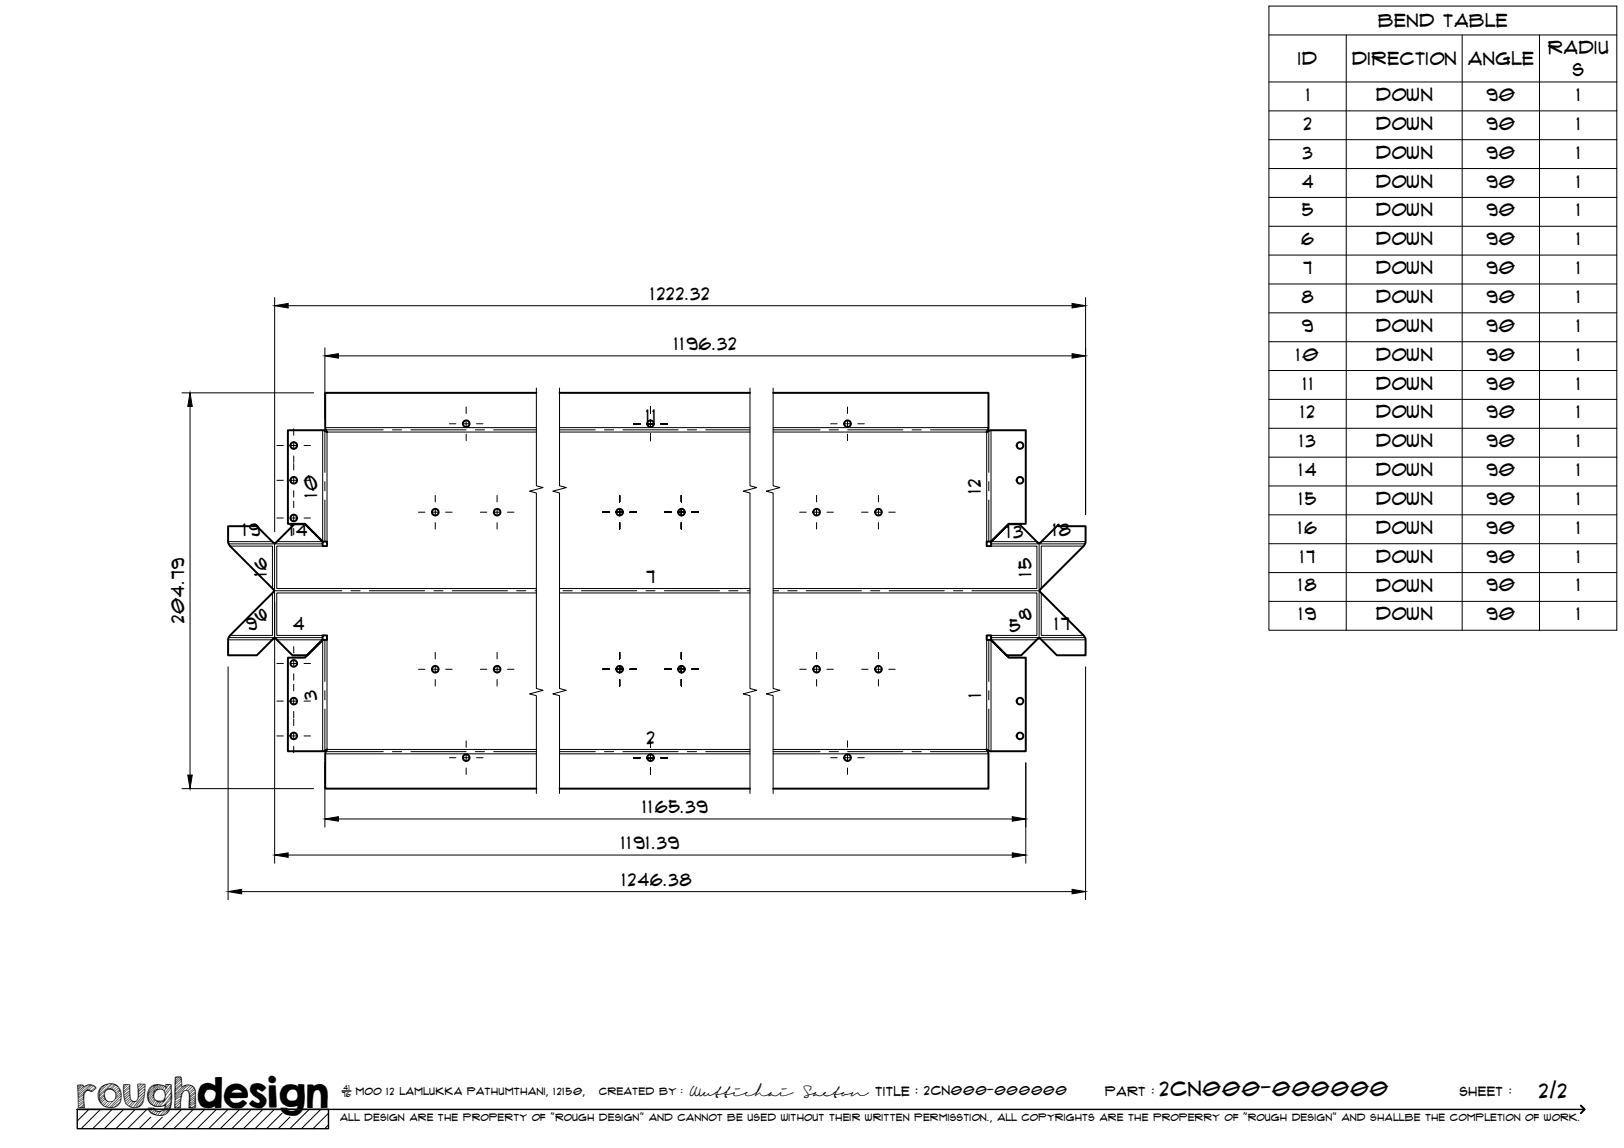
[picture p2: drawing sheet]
<svg xmlns="http://www.w3.org/2000/svg" width="420mm" height="297mm" viewBox="0 0 420 297" stroke-linecap="round" stroke-linejoin="round" font-family="sans-serif">
<!-- layer: Visible -->
<g fill="none" stroke="#000" stroke-width=".51">
<path d="M138.8 101.6h-54.7v9.1l.5 1.1-1-.5h-9.1v24.2h4.4l4.6 4.6h1.1v1.2h-1.1v-1.1l-4.5-4.6h-2.9l-4.7 4.8M144.8 101.6h49.2M200 101.6h55.7v9.1l-.5 1.1 1-.5h9.2v24.2h-4.4l-4.6 4.6h-1.1v1.2h1.1v-1.1l4.5-4.6h2.8l4.8 4.8M70.7 140.4l.2 .1 .5-.1M70.7 140.4l-4.7-4.7v.5h-7v4.1l.5 .9 11.2 11.3M70.7 153.2l-11.2 11.3-.5 .9v4.2h7.4l4.5-4.4 .5 .1 4.2 4.3h3.9l4-4v-1.2h1.1v1.2h-1.1l-4.6 4.6h-4.4v24.2h9.1l1-.5-.5 1.1v9.1h54.7M70.7 152.5l.2 .2-.2 .5M268.5 140.4l.2 .1 .5-.1M269.2 153.2l11.2 11.3 .5 .9v4.2h-7.5l-4.2-4.3-.5-.1-4.5 4.4h-3.8l-4-4v-1.2h-1.1v1.2h1.1l4.6 4.6h4.4v24.2h-9.2l-1-.5 .5 1.1v9.1h-55.7M269.2 140.4l4.7-4.7v.5h7v4.1l-.5 .9-11.2 11.3-.2 .5 .2 .2M144.8 204.1h49.2"/>
<circle cx="76" cy="115.3" r=".86"/>
<circle cx="120.6" cy="109.6" r=".86"/>
<circle cx="168.3" cy="109.6" r=".86"/>
<circle cx="219.3" cy="109.6" r=".86"/>
<circle cx="263.9" cy="115.3" r=".86"/>
<circle cx="76" cy="134" r=".86"/>
<circle cx="76" cy="124.3" r=".86"/>
<circle cx="112.6" cy="132.5" r=".86"/>
<circle cx="128.6" cy="132.5" r=".86"/>
<circle cx="160.3" cy="132.5" r=".86"/>
<circle cx="176.3" cy="132.5" r=".86"/>
<circle cx="211.3" cy="132.5" r=".86"/>
<circle cx="227.3" cy="132.5" r=".86"/>
<circle cx="263.9" cy="124.3" r=".86"/>
<circle cx="76" cy="171.7" r=".86"/>
<circle cx="112.6" cy="173.2" r=".86"/>
<circle cx="128.6" cy="173.2" r=".86"/>
<circle cx="160.3" cy="173.2" r=".86"/>
<circle cx="176.3" cy="173.2" r=".86"/>
<circle cx="211.3" cy="173.2" r=".86"/>
<circle cx="227.3" cy="173.2" r=".86"/>
<circle cx="76" cy="190.4" r=".86"/>
<circle cx="76" cy="181.4" r=".86"/>
<circle cx="120.6" cy="196" r=".86"/>
<circle cx="168.3" cy="196" r=".86"/>
<circle cx="219.3" cy="196" r=".86"/>
<circle cx="263.9" cy="190.4" r=".86"/>
<circle cx="263.9" cy="181.4" r=".86"/>
</g>
<!-- layer: Bend Center -->
<g fill="none" stroke="#000" stroke-width=".26">
<path d="M84.1 111.5v10.7M84.3 111.2h14.8M101.5 111.2h2.4M106.3 111.2h14.3M123 111.2h2.3M127.7 111.2h11.1M144.8 111.2h9.2M156.4 111.2h2.4M161.2 111.2h14.3M177.8 111.2h2.4M182.6 111.2h11.4M200 111.2h12.2"/>
<path d="M214.5 111.2h2.4M219.3 111.2h14.3M236 111.2h2.3M240.7 111.2h14.9M255.8 111.5v10.7M84.1 124.6v2.4M84.1 129.4v10.7M255.8 124.6v2.4M255.8 129.4v10.7M59.2 140.7h24.3M70.9 152.9h17.5M71 140.6v24.5"/>
<path d="M90.8 152.9h2.4M95.6 152.9h14.3M112.2 152.9h2.4M117 152.9h14.3M133.7 152.9h2.4M138.4 152.9h.4M145.7 152.9h2.4M150.4 152.9h14.3M167.1 152.9h2.4M171.9 152.9h14.3M188.5 152.9h2.4M193.3 152.9h.7"/>
<path d="M200 152.9h1.4M203.8 152.9h2.4M208.6 152.9h14.3M225.3 152.9h2.3M230 152.9h14.3M246.7 152.9h2.4M251.4 152.9h17.6M256.4 140.7h24.3M268.8 140.6v24.5M59.2 165h24.3M84.1 165.6v10.7M84.1 178.7v2.4"/>
<path d="M255.8 165.6v10.7M255.8 178.7v2.4M256.4 165h24.3M84.1 183.5v10.7M84.3 194.5h14.8M101.5 194.5h2.4M106.3 194.5h14.3M123 194.5h2.3M127.7 194.5h11.1M144.8 194.5h9.2M156.4 194.5h2.4M161.2 194.5h14.3"/>
<path d="M177.8 194.5h2.4M182.6 194.5h11.4M200 194.5h12.2M214.5 194.5h2.4M219.3 194.5h14.3M236 194.5h2.3M240.7 194.5h14.9M255.8 183.5v10.7"/>
</g>
<!-- layer: Visible Narrow -->
<g fill="none" stroke="#000" stroke-width=".26">
<path d="M83.5 111.3v28.8M84.1 110.6h54.7M84.6 111.8v28.3M84.6 111.8h54.2M144.8 111.8h49.2M144.8 110.6h49.2M200 111.8h55.2M200 110.6h55.7M255.3 111.8v28.3M256.4 111.3v28.9h11.8M59 140.2h11.4M59.5 141.3h11v11"/>
<path d="M70.5 153.4v11h-11M71.6 140.2h11.9M83.5 141.3h-11.9v11h67.2M138.8 153.4h-67.2v11h11.9M144.8 153.4h49.2M144.8 152.3h49.2M200 153.4h68.3v11h-11.9M256.4 141.3h11.9v11h-68.3M269.4 153.4v11h11M269.4 140.2h11.5M280.4 141.3h-11v11M59 165.6h11.4"/>
<path d="M71.6 165.6h11.9M83.5 165.6v28.8M84.6 165.6v28.3M255.3 165.6v28.3M268.2 165.6h-11.8v28.8M269.4 165.6h11.5M84.1 195.1h54.7M84.6 193.9h54.2M144.8 193.9h49.2M144.8 195.1h49.2M200 193.9h55.2M200 195.1h55.7"/>
</g>
<!-- layer: TitleBlock -->
<path d="M20 287h65v5h-65zM20 287h390M88.5 282.3h2.3" fill="none" stroke="#000" stroke-width=".36"/>
<path d="M409 286.1l1 .9-1 1" fill="none" stroke="#000" stroke-width=".51"/>
<g fill="none" stroke="#000" stroke-width=".26">
<path d="M23 287l-3 3.1M26 287l-5 5M29 287l-5 5M32 287l-5 5M35 287l-5 5M38 287l-5 5M39 289.1l-3 2.9M42 289.1l-3 2.9M47 287l-5 5M50 287l-5 5M53 287l-5 5M56 287l-5 5"/>
<path d="M59 287l-5 5M62 287l-5 5M65 287l-5 5M68 287l-5 5M71 287l-5 5M73 288l-4 4M75 289.1l-3 2.9M80 287l-5 5M83 287l-5 5M85 288l-4 4M85 291l-1 1"/>
</g>
<!-- layer: Smart Centers -->
<g fill="none" stroke="#000" stroke-width=".26">
<path d="M71.6 115.3h1.7M75.1 115.3h1.8M76 110.9v1.7M76 114.4v1.8M76 118v1.6M76 119.9v1.7M78.7 115.3h1.6M116.3 109.7h1.6M119.7 109.7h1.8M120.6 105.3v1.7M120.6 108.8v1.7M120.6 112.3v1.7"/>
<path d="M123.3 109.7h1.7M164 109.7h1.6M167.4 109.7h1.8M168.3 105.3v1.7M168.3 108.8v1.7M168.3 112.3v1.7M171 109.7h1.7M214.9 109.7h1.7M218.4 109.7h1.8M219.3 105.3v1.7M219.3 108.8v1.7M219.3 112.3v1.7"/>
<path d="M221.9 109.7h1.7M71.6 124.3h1.7M71.6 134h1.7M75.1 124.3h1.8M75.1 134h1.8M76 123.4v1.8M76 127v1.6M76 129.7v1.7M76 133.1v1.8M76 136.7v1.7M78.7 124.3h1.6M78.7 134h1.6"/>
<path d="M108.3 132.5h1.6M111.7 132.5h1.8M112.6 128.2v1.7M112.6 131.6v1.8M112.6 135.2v1.7M115.3 132.5h1.7M124.3 132.5h1.6M127.7 132.5h1.8M128.6 128.2v1.7M128.6 131.6v1.8M128.6 135.2v1.7M131.3 132.5h1.7"/>
<path d="M156 132.5h1.6M159.4 132.5h1.8M160.3 128.2v1.7M160.3 131.6v1.8M160.3 135.2v1.7M163 132.5h1.7M172 132.5h1.6M175.4 132.5h1.8M176.3 128.2v1.7M176.3 131.6v1.8M176.3 135.2v1.7M179 132.5h1.7"/>
<path d="M206.9 132.5h1.7M210.4 132.5h1.8M211.3 128.2v1.7M211.3 131.6v1.8M211.3 135.2v1.7M214 132.5h1.6M222.9 132.5h1.7M226.4 132.5h1.8M227.3 128.2v1.7M227.3 131.6v1.8M227.3 135.2v1.7M229.9 132.5h1.7"/>
<path d="M71.6 171.7h1.7M75.1 171.7h1.8M76 167.3v1.7M76 170.8v1.8M76 174.3v1.7M76 177.1v1.6M78.7 171.7h1.6M108.3 173.2h1.6M111.7 173.2h1.8M112.6 168.8v1.7M112.6 172.3v1.8M112.6 175.8v1.7"/>
<path d="M115.3 173.2h1.7M124.3 173.2h1.6M127.7 173.2h1.8M128.6 168.8v1.7M128.6 172.3v1.8M128.6 175.8v1.7M131.3 173.2h1.7M156 173.2h1.6M159.4 173.2h1.8M160.3 168.8v1.7M160.3 172.3v1.8M160.3 175.8v1.7"/>
<path d="M163 173.2h1.7M172 173.2h1.6M175.4 173.2h1.8M176.3 168.8v1.7M176.3 172.3v1.8M176.3 175.8v1.7M179 173.2h1.7M206.9 173.2h1.7M210.4 173.2h1.8M211.3 168.8v1.7M211.3 172.3v1.8M211.3 175.8v1.7"/>
<path d="M214 173.2h1.6M222.9 173.2h1.7M226.4 173.2h1.8M227.3 168.8v1.7M227.3 172.3v1.8M227.3 175.8v1.7M229.9 173.2h1.7M71.6 190.4h1.7M71.6 181.4h1.7M75.1 190.4h1.8M75.1 181.4h1.8M76 180.5v1.8"/>
<path d="M76 184.1v1.7M76 186.1v1.6M76 189.5v1.8M76 193.1v1.7M78.7 190.4h1.6M78.7 181.4h1.6M116.3 196.1h1.6M119.7 196.1h1.8M120.6 191.7v1.7M120.6 195.1v1.8M120.6 198.7v1.7M123.3 196.1h1.7"/>
<path d="M164 196.1h1.6M167.4 196.1h1.8M168.3 191.7v1.7M168.3 195.1v1.8M168.3 198.7v1.7M171 196.1h1.7M214.9 196.1h1.7M218.4 196.1h1.8M219.3 191.7v1.7M219.3 195.1v1.8M219.3 198.7v1.7M221.9 196.1h1.7"/>
</g>
<!-- layer: Bend Tables -->
<g fill="none" stroke="#000" stroke-width=".26">
<path d="M328.3 1.6h90v161.5h-90zM328.3 9h90M348.3 9v154.1M378.3 9v154.1M398.3 9v154.1M328.3 21.2h90M328.3 28.7h90M328.3 36.1h90M328.3 43.6h90M328.3 51.1h90M328.3 58.6h90M328.3 66h90"/>
<path d="M328.3 73.5h90M328.3 80.9h90M328.3 88.4h90M328.3 95.9h90M328.3 103.3h90M328.3 110.8h90M328.3 118.3h90M328.3 125.7h90M328.3 133.2h90M328.3 140.7h90M328.3 148.2h90M328.3 155.6h90"/>
</g>
<!-- layer: Break Lines -->
<path d="M138.8 100.4v25.3l1.7 .5-3.5 .9 1.8 .5v50.5l1.7 .5-3.5 .9 1.8 .5v25.3M144.8 100.4v25.3l1.7 .5-3.5 .9 1.8 .5v50.5l1.7 .5-3.5 .9 1.8 .5v25.3M194 100.4v25.3l1.8 .5-3.5 .9 1.7 .5v50.5l1.8 .5-3.5 .9 1.7 .5v25.3M200 100.4v25.3l1.8 .5-3.5 .9 1.7 .5v50.5l1.8 .5-3.5 .9 1.7 .5v25.3" fill="none" stroke="#000" stroke-width=".26"/>
<!-- layer: FD_Dimensions -->
<g fill="none" stroke="#000" stroke-width=".26">
<path d="M71.1 77v60.5M74.5 79.1h202.9M280.9 77v56.1M84.1 90v18.5M87.5 92.1h189.9M47.1 101.6h34.1M49.2 105.2v95.3M71.1 155.9v67.5M59 172.5v60.3M280.9 172.5v60.3M84.1 197.2v16.8M265.4 197.4v26"/>
<path d="M47.1 204.1h34.1M87.5 211.9h174.4M62.5 230.7h214.9M74.5 221.2h187.4"/>
</g>
<path d="M71.1 79.1l3.4-.6v1.2zM277.4 78.5l3.5 .6-3.5 .6zM84.1 92.1l3.4-.6v1.2zM277.4 91.5l3.5 .6-3.5 .6zM49.2 101.6l.5 3.6h-1.1zM48.6 200.5h1.1l-.5 3.6zM84.1 211.9l3.4-.6v1.2zM261.9 211.3l3.5 .6-3.5 .6zM59 230.7l3.5-.6v1.2zM71.1 221.2l3.4-.5v1.1zM261.9 220.7l3.5 .5-3.5 .6zM277.4 230.1l3.5 .6-3.5 .6z" fill="#000" stroke="#000" stroke-width=".26"/>
<text font-size="9.7" x="19.9" y="286.8">roughdesign</text>
<g font-size="5.3">
<text x="300.1" y="283.6">2CN000-000000</text>
<text x="398.2" y="284">2/2</text>
</g>
<g font-size="4.6">
<text x="356.6" y="7">Bend Table</text>
<text x="335.9" y="16.9">ID</text>
<text x="349.8" y="16.8">Direction</text>
<text x="379.8" y="16.9">Angle</text>
<text x="400.5" y="13.9">Radiu</text>
<text x="406.9" y="19.8">s</text>
<text x="338" y="26.1">1</text>
<text x="356" y="26.1">Down</text>
<text x="384.6" y="26.1">90</text>
<text x="408" y="26.1">1</text>
<text x="337.3" y="33.6">2</text>
<text x="356" y="33.6">Down</text>
<text x="384.6" y="33.6">90</text>
<text x="408" y="33.6">1</text>
<text x="337.1" y="41">3</text>
<text x="356" y="41.1">Down</text>
<text x="384.6" y="41">90</text>
<text x="408" y="41">1</text>
<text x="336.9" y="48.5">4</text>
<text x="356" y="48.5">Down</text>
<text x="384.6" y="48.5">90</text>
<text x="408" y="48.5">1</text>
<text x="336.9" y="56">5</text>
<text x="356" y="56">Down</text>
<text x="384.6" y="56">90</text>
<text x="408" y="56">1</text>
<text x="336.7" y="63.4">6</text>
<text x="356" y="63.5">Down</text>
<text x="384.6" y="63.4">90</text>
<text x="408" y="63.4">1</text>
<text x="337.2" y="70.9">7</text>
<text x="356" y="70.9">Down</text>
<text x="384.6" y="70.9">90</text>
<text x="408" y="70.9">1</text>
<text x="168.4" y="77.6">1222.32</text>
<text x="336.8" y="78.4">8</text>
<text x="356" y="78.4">Down</text>
<text x="384.6" y="78.4">90</text>
<text x="408" y="78.4">1</text>
<text x="336.9" y="85.8">9</text>
<text x="356" y="85.9">Down</text>
<text x="384.6" y="85.8">90</text>
<text x="408" y="85.8">1</text>
<text x="174.5" y="90.6">1196.32</text>
<text x="335.4" y="93.3">10</text>
<text x="356" y="93.3">Down</text>
<text x="384.6" y="93.3">90</text>
<text x="408" y="93.3">1</text>
<text x="337.2" y="100.8">11</text>
<text x="356" y="100.8">Down</text>
<text x="384.6" y="100.8">90</text>
<text x="408" y="100.8">1</text>
<text x="167.2" y="109.2">11</text>
<text x="336.5" y="108.3">12</text>
<text x="356" y="108.3">Down</text>
<text x="384.6" y="108.3">90</text>
<text x="408" y="108.3">1</text>
<text x="336.3" y="115.7">13</text>
<text x="356" y="115.7">Down</text>
<text x="384.6" y="115.7">90</text>
<text x="408" y="115.7">1</text>
<text x="336.1" y="123.2">14</text>
<text x="356" y="123.2">Down</text>
<text x="384.6" y="123.2">90</text>
<text x="408" y="123.2">1</text>
<text x="82" y="128.7" transform="rotate(-90 82 128.7)">10</text>
<text x="253.8" y="127.6" transform="rotate(-90 253.8 127.6)">12</text>
<text x="336.1" y="130.6">15</text>
<text x="356" y="130.7">Down</text>
<text x="384.6" y="130.6">90</text>
<text x="408" y="130.6">1</text>
<text x="62.9" y="138.7">19</text>
<text x="75" y="138.7">14</text>
<text x="260.6" y="139.2">13</text>
<text x="272.5" y="138.7">18</text>
<text x="335.9" y="138.1">16</text>
<text x="356" y="138.1">Down</text>
<text x="384.6" y="138.1">90</text>
<text x="408" y="138.1">1</text>
<text x="69" y="149.1" transform="rotate(-90 69 149.1)">16</text>
<text x="266.8" y="148.9" transform="rotate(-90 266.8 148.9)">15</text>
<text x="336.4" y="145.6">17</text>
<text x="356" y="145.6">Down</text>
<text x="384.6" y="145.6">90</text>
<text x="408" y="145.6">1</text>
<text x="167.2" y="150.9">7</text>
<text x="336" y="153">18</text>
<text x="356" y="153.1">Down</text>
<text x="384.6" y="153">90</text>
<text x="408" y="153">1</text>
<text x="47.7" y="161.2" transform="rotate(-90 47.7 161.2)">204.79</text>
<text x="69" y="160.6" transform="rotate(-90 69 160.6)">6</text>
<text x="266.8" y="160.5" transform="rotate(-90 266.8 160.5)">8</text>
<text x="336.1" y="160.5">19</text>
<text x="356" y="160.5">Down</text>
<text x="384.6" y="160.5">90</text>
<text x="408" y="160.5">1</text>
<text x="63.7" y="163">9</text>
<text x="75.8" y="163">4</text>
<text x="261.2" y="163.5">5</text>
<text x="272.9" y="163">17</text>
<text x="82" y="181.1" transform="rotate(-90 82 181.1)">3</text>
<text x="253.8" y="180.2" transform="rotate(-90 253.8 180.2)">1</text>
<text x="167.3" y="192.4">2</text>
<text x="166.3" y="210.4">1165.39</text>
<text x="160.8" y="219.7">1191.39</text>
<text x="161" y="229.2">1246.38</text>
</g>
<g font-size="3.4">
<text x="178.3" y="283.5">Wuttichai</text>
<text x="208.1" y="283.5">Saeton title : 2CN000-000000</text>
</g>
<g font-size="3.3">
<text x="286" y="283.5">Part :</text>
<text x="377.7" y="283.5">sheet :</text>
</g>
<g font-size="2.7">
<text x="92.1" y="283.3">moo 12 Lamlukka pathumthani, 12150,</text>
<text x="155" y="283.3">created by :</text>
</g>
<text font-size="2.6" x="88" y="290.1">all design are the property of &quot;rough design&quot; and cannot be used without their written permisstion., all copyrights are the properry of &quot;rough design&quot; and shallbe the completion of work.</text>
<g font-size="1.9">
<text x="88.5" y="283.9">76</text>
<text x="88.9" y="282.1">41</text>
</g>
</svg>
